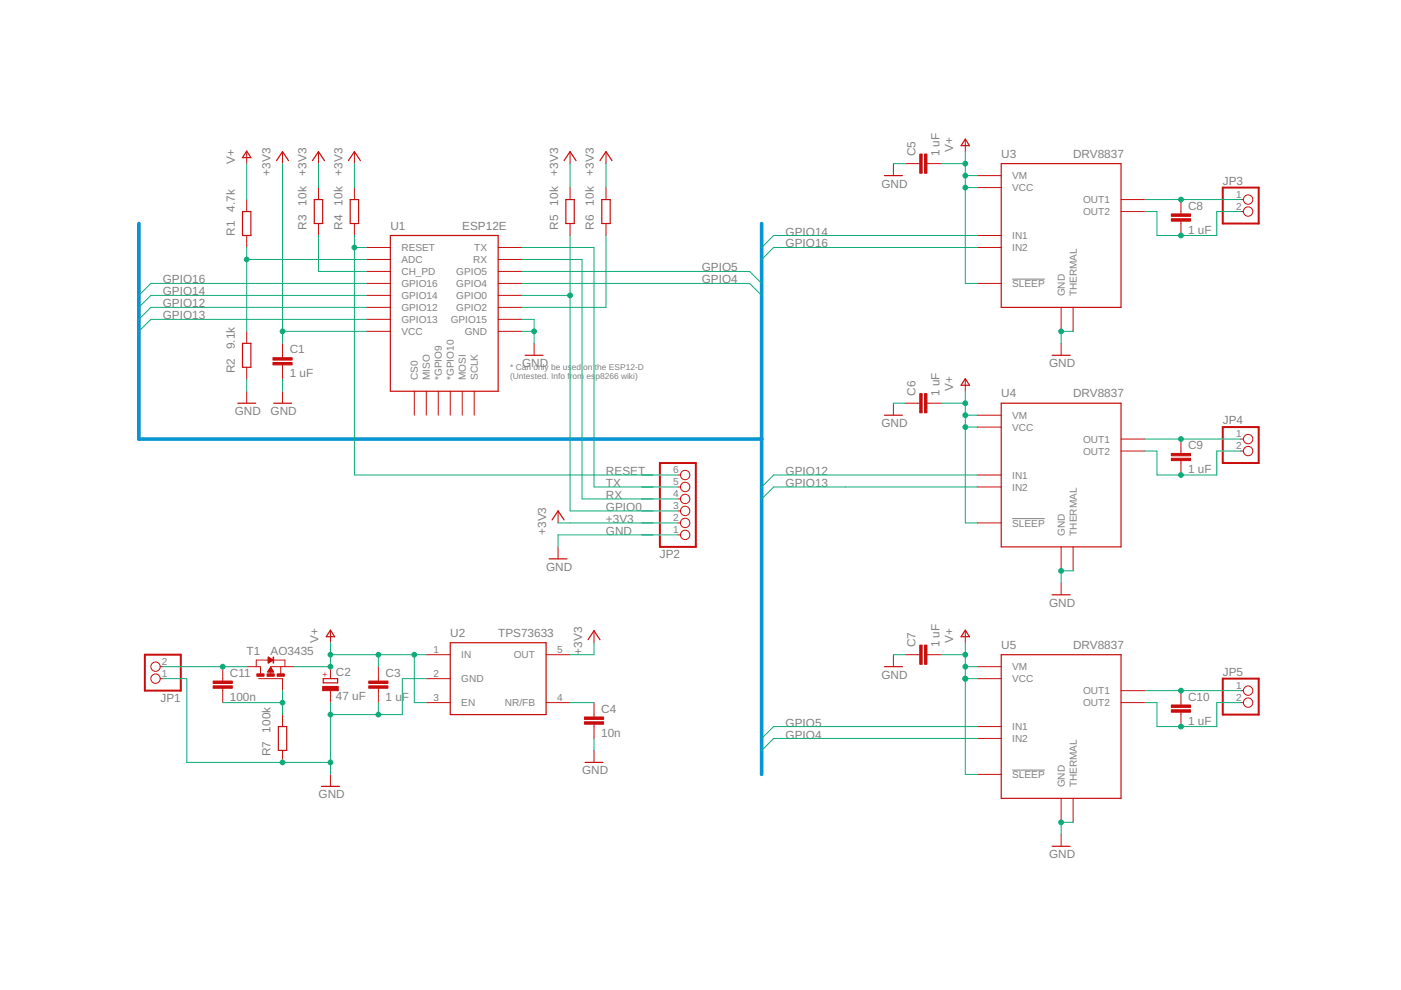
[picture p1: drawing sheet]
<svg xmlns="http://www.w3.org/2000/svg" width="297mm" height="210mm" viewBox="0 0 297 210" stroke-linecap="round" stroke-linejoin="round" font-family="sans-serif">
<path d="M214.6 59.2h6.9M214.6 110h6.9M214.6 163.3h6.9" fill="none" stroke="#808080" stroke-width=".21"/>
<g fill="none" stroke="#c90d0c" stroke-width=".21">
<path d="M52.3 32.2v2.5M59.9 32.2v2.5M67.5 32.2v2.5M67.5 39.8v2.5M75.1 32.2v2.5M75.1 39.8v2.5M120.9 32.2v2.5M120.9 39.8v2.5M128.5 32.2v2.5M128.5 39.8v2.5M189.4 34.7v2.5M192 34.7h3"/>
<path d="M196.5 34.7h3.1M204.7 29.6v2.6M207.2 37.2h5.1M207.2 39.8h5.1M52.3 42.3v2.6M52.3 49.9v2.6M67.5 47.4v2.5M75.1 47.4v2.5M77.7 52.5h5.1M77.7 55h5.1M77.7 57.6h5.1M105.6 52.5h5.1"/>
<path d="M105.6 55h5.1M105.6 57.6h5.1M120.9 47.4v2.5M128.5 47.4v2.5M207.2 49.9h5.1M207.2 52.5h5.1M237.7 44.9h5.1M237.7 42.3h5.1M250.4 42.3v3.1M250.4 46.9v3M263.1 44.9h.5M263.1 42.3h.5"/>
<path d="M52.3 70.3v2.5M52.3 77.9v2.5M59.9 72.8v3M59.9 77.4v3M77.7 60.1h5.1M77.7 62.6h5.1M77.7 65.2h5.1M77.7 67.7h5.1M77.7 70.3h5.1M105.6 60.1h5.1M105.6 62.6h5.1M105.6 65.2h5.1"/>
<path d="M105.6 67.7h5.1M105.6 70.3h5.1M113.2 72.8v2.5M207.2 60.1h5.1M225 65.2v5.1M225 72.8v2.5M227.5 65.2v5.1M52.3 83v2.5M59.9 83v2.5M87.8 83v5M90.4 83v5M92.9 83v5"/>
<path d="M95.5 83v5M98 83v5M100.5 83v5M189.4 85.5v2.5M192 85.5h3M196.5 85.5h3.1M204.7 80.4v2.6M207.2 88h5.1M207.2 90.6h5.1M237.7 95.6h5.1M237.7 93.1h5.1M250.4 93.1v3"/>
<path d="M250.4 97.7v3M263.1 95.6h.5M263.1 93.1h.5M118.3 108.3v2.6M118.3 116v2.5M143.7 100.7h.6M143.7 103.3h.6M143.7 110.9h.6M143.7 113.4h.6M143.7 108.3h.6M143.7 105.8h.6M207.2 100.7h5.1"/>
<path d="M207.2 103.3h5.1M207.2 110.9h5.1M225 116v5M227.5 116v5M56.9 140h.9M56.9 139.8h.8M56.9 139.8h.7M56.9 139.7h.6M56.9 139.6h.5M56.9 139.6h.4M56.9 139.5h.3M56.9 139.4h.1"/>
<path d="M57.8 139.9l-3.5 .1v1.4M57.9 140h2.5v1.4M57.9 140l-1 .6M57.9 140l-1-.7v1.3M70.1 133.7v2.6M90.4 138.8h5.1M115.8 138.8h5.1M125.9 133.7v2.6M189.4 138.8v2.6M192 138.8h3M196.5 138.8h3.1M204.7 133.7v2.6"/>
<path d="M225 123.6v2.5M34 141.4h.5M34 143.9h.5M47.2 141.4v3M47.2 145.9v3.1M52.3 141.4h2.9v1.5M54.8 143.9h5.1v2.5M56.8 142.4h1.2M56.8 142.4h1.1M56.9 142.3h1M56.9 140.5h.1M56.9 140.4h.2"/>
<path d="M56.9 140.3h.4M56.9 140.3h.5M56.9 140.2h.6M56.9 140.1h.7M56.9 140.1h.8M56.9 142.2h.9M57 142.1h.8M57 142h.7M57.1 141.9h.6M57.1 141.9h.5M57.2 141.8h.4M57.2 141.7h.3"/>
<path d="M57.3 141.7h.2M57.3 141.6h.1M57.3 141.5h.1M57.4 141.5l.6 1h-1.3zM59.5 141.4v1.5M59.9 151.5v2.6M59.9 159.1v2.5M62.4 141.4h-5v1.6M70.1 141.4v2.5M70.1 146.4v2.6M80.2 141.4v3M80.2 145.9v3.1"/>
<path d="M90.4 143.9h5.1M90.4 149h5.1M115.8 149h5.1M125.9 149v3M125.9 153.5v3.1M125.9 159.1v2.5M207.2 141.4h5.1M207.2 143.9h5.1M207.2 154.1h5.1M207.2 156.6h5.1M237.7 149h5.1M237.7 146.4h5.1"/>
<path d="M250.4 146.4v3.1M250.4 151v3.1M263.1 149h.5M263.1 146.4h.5M70.1 164.2v2.5M207.2 164.2h5.1M225 169.3v5M225 176.9v2.5M227.5 169.3v5"/>
<circle cx="264.6" cy="42.3" r=".99"/>
<circle cx="264.6" cy="44.9" r=".99"/>
<circle cx="264.6" cy="95.6" r=".99"/>
<circle cx="264.6" cy="93.1" r=".99"/>
<circle cx="145.3" cy="110.9" r=".99"/>
<circle cx="145.3" cy="113.4" r=".99"/>
<circle cx="145.3" cy="105.8" r=".99"/>
<circle cx="145.3" cy="103.3" r=".99"/>
<circle cx="145.3" cy="100.7" r=".99"/>
<circle cx="145.3" cy="108.3" r=".99"/>
<circle cx="33" cy="143.9" r=".99"/>
<circle cx="33" cy="141.4" r=".99"/>
<circle cx="264.6" cy="146.4" r=".99"/>
<circle cx="264.6" cy="149" r=".99"/>
</g>
<g fill="none" stroke="#c90d0c" stroke-width=".25">
<path d="M52.3 32l.9 1.4h-1.8zM58.6 34.1l1.3-1.9 1.3 1.9M66.3 34.1l1.2-1.9 1.3 1.9M73.9 34.1l1.2-1.9 1.3 1.9M119.6 34.1l1.3-1.9 1.2 1.9M127.2 34.1l1.3-1.9 1.3 1.9M187.5 37.2h3.8M204.7 29.5l.8 1.4h-1.7zM212.3 34.7h25.4v30.5h-25.4zM51.4 44.9h1.8v5h-1.8zM66.6 42.3h1.8v5.1h-1.8zM74.3 42.3h1.7v5.1h-1.7z"/>
<path d="M82.8 49.9h22.8v33.1h-22.8zM120 42.3h1.8v5.1h-1.8zM127.6 42.3h1.8v5.1h-1.8zM51.4 72.8h1.8v5.1h-1.8zM111.3 75.3h3.8M223.1 75.3h3.8M50.4 85.5h3.8M58 85.5h3.8M187.5 88h3.8M204.7 80.3l.8 1.4h-1.7zM212.3 85.5h25.4v30.5h-25.4zM116.4 118.5h3.8"/>
<path d="M117.1 110.2l1.2-1.9 1.3 1.9M70.1 133.6l.9 1.4h-1.8zM95.5 136.3h20.3v15.2h-20.3zM124.7 135.6l1.2-1.9 1.3 1.9M204.7 133.6l.8 1.4h-1.7zM212.3 138.8h25.4v30.5h-25.4zM223.1 126.1h3.8M59 154.1h1.8v5h-1.8zM68.5 143.9h3.1v.9h-3.1zM187.5 141.4h3.8M68.2 166.7h3.8M124 161.6h3.8"/>
<path d="M223.1 179.4h3.8"/>
</g>
<path d="M259.2 39.8h7.7v7.6h-7.7zM139.9 98.2h7.6v17.8h-7.6zM259.2 90.6h7.7v7.6h-7.7zM30.7 138.8h7.6v7.6h-7.6zM259.2 143.9h7.7v7.6h-7.7z" fill="none" stroke="#c90d0c" stroke-width=".42"/>
<g fill="#c90d0c" stroke="#c90d0c" stroke-width=".21">
<path d="M68.4 145.5h3.3v.9h-3.3z"/>
<path d="M57.9 76.9h4v.5h-4z"/>
<path d="M57.9 75.8h4v.5h-4z"/>
<path d="M196 32.7h.5v4h-.5z"/>
<path d="M195 32.7h.5v4h-.5z"/>
<path d="M196 83.5h.5v4h-.5z"/>
<path d="M195 83.5h.5v4h-.5z"/>
<path d="M196 136.8h.5v4h-.5z"/>
<path d="M195 136.8h.5v4h-.5z"/>
<path d="M248.3 46.4h4.1v.5h-4.1z"/>
<path d="M248.3 45.4h4.1v.5h-4.1z"/>
<path d="M248.3 97.2h4.1v.5h-4.1z"/>
<path d="M248.3 96.1h4.1v.5h-4.1z"/>
<path d="M248.3 150.5h4.1v.5h-4.1z"/>
<path d="M248.3 149.5h4.1v.5h-4.1z"/>
<path d="M78.2 145.4h4.1v.5h-4.1z"/>
<path d="M78.2 144.4h4.1v.5h-4.1z"/>
<path d="M123.9 153h4.1v.5h-4.1z"/>
<path d="M123.9 152h4.1v.5h-4.1z"/>
<path d="M54.5 142.9h1.5v.5h-1.5z"/>
<path d="M56.6 142.9h1.5v.5h-1.5z"/>
<path d="M58.8 142.9h1.5v.5h-1.5z"/>
<path d="M57.9 139.3h.1v1.3h-.1z"/>
<path d="M45.2 145.4h4.1v.5h-4.1z"/>
<path d="M45.2 144.4h4.1v.5h-4.1z"/>
</g>
<path d="M29.4 47.4v45.7h132.1M161.5 47.4v116.8" fill="none" stroke="#0696d7" stroke-width=".76"/>
<g fill="none" stroke="#0dab76" stroke-width=".21">
<path d="M52.3 34.7v7.6M59.9 34.7v38.1M67.5 34.7v5.1M75.1 34.7v5.1M120.9 34.7v5.1M128.5 34.7v5.1M189.4 34.7h2.6M199.6 34.7h5.1M204.7 32.2v27.9h2.5M204.7 39.8h2.5M204.7 37.2h2.5M52.3 52.5v17.8"/>
<path d="M52.3 55h25.4M67.5 49.9v7.7h10.2M75.1 52.5h2.6M75.1 49.9v50.8h68.6M110.7 52.5h15.2v50.8h17.8M110.7 55h12.7v50.8h20.3M110.7 57.6h48.2l2.6 2.5M120.9 49.9v58.4h22.8M128.5 49.9v15.3h-17.8M207.2 52.5h-43.2l-2.5 2.5M207.2 49.9h-43.2l-2.5 2.6M242.8 42.3h20.3"/>
<path d="M242.8 44.9h2.5v5h12.7v-5h5.1M59.9 70.3h17.8M77.7 67.7h-45.7l-2.6 2.6M77.7 65.2h-45.7l-2.6 2.5M77.7 62.6h-45.7l-2.6 2.6M77.7 60.1h-45.7l-2.6 2.5M110.7 70.3h2.5M110.7 67.7h2.5v5.1M110.7 62.6h10.2M110.7 60.1h48.2l2.6 2.5M227.5 70.3h-2.5v2.5M52.3 80.4v2.6"/>
<path d="M59.9 80.4v2.6M189.4 85.5h2.6M199.6 85.5h5.1M204.7 83v27.9h2.5M204.7 88h2.5M204.7 90.6h2.5M242.8 95.6h2.5v5.1h12.7v-5.1h5.1M242.8 93.1h20.3M118.3 110.9h25.4M143.7 113.4h-25.4v2.6M207.2 103.3h-43.2l-2.5 2.5M207.2 100.7h-43.2l-2.5 2.6"/>
<path d="M70.1 138.8h20.3M70.1 136.3v5.1h-7.7M80.2 138.8v2.6M87.8 138.8v10.2h2.6M125.9 136.3v2.5h-5M189.4 138.8h2.6M199.6 138.8h5.1M204.7 136.3v27.9h2.5M227.5 121h-2.5v2.6M34.5 143.9h5.1v17.7h30.5M34.5 141.4h17.8M47.2 149h12.7"/>
<path d="M59.9 146.4v5.1M70.1 149v15.2M80.2 149v2.5M90.4 143.9h-5.1v7.6h-15.2M120.9 149h5M125.9 156.6v2.5M204.7 143.9h2.5M204.7 141.4h2.5M207.2 154.1h-43.2l-2.5 2.5M207.2 156.6h-43.2l-2.5 2.5M242.8 149h2.5v5.1h12.7v-5.1h5.1M242.8 146.4h20.3"/>
<path d="M227.5 174.3h-2.5v2.6"/>
</g>
<g fill="#0dab76" stroke="#0dab76" stroke-width=".21">
<circle cx="225" cy="174.3" r=".51"/>
<circle cx="225" cy="121" r=".51"/>
<circle cx="225" cy="70.3" r=".51"/>
<circle cx="113.2" cy="70.3" r=".51"/>
<circle cx="80.2" cy="151.5" r=".51"/>
<circle cx="70.1" cy="151.5" r=".51"/>
<circle cx="70.1" cy="161.6" r=".51"/>
<circle cx="59.9" cy="161.6" r=".51"/>
<circle cx="120.9" cy="62.6" r=".51"/>
<circle cx="75.1" cy="52.5" r=".51"/>
<circle cx="250.4" cy="42.3" r=".51"/>
<circle cx="250.4" cy="49.9" r=".51"/>
<circle cx="250.4" cy="93.1" r=".51"/>
<circle cx="250.4" cy="100.7" r=".51"/>
<circle cx="250.4" cy="146.4" r=".51"/>
<circle cx="250.4" cy="154.1" r=".51"/>
<circle cx="52.3" cy="55" r=".51"/>
<circle cx="59.9" cy="70.3" r=".51"/>
<circle cx="204.7" cy="37.2" r=".51"/>
<circle cx="204.7" cy="39.8" r=".51"/>
<circle cx="204.7" cy="34.7" r=".51"/>
<circle cx="204.7" cy="88" r=".51"/>
<circle cx="204.7" cy="90.6" r=".51"/>
<circle cx="204.7" cy="85.5" r=".51"/>
<circle cx="204.7" cy="141.4" r=".51"/>
<circle cx="204.7" cy="143.9" r=".51"/>
<circle cx="204.7" cy="138.8" r=".51"/>
<circle cx="70.1" cy="141.4" r=".51"/>
<circle cx="70.1" cy="138.8" r=".51"/>
<circle cx="80.2" cy="138.8" r=".51"/>
<circle cx="87.8" cy="138.8" r=".51"/>
<circle cx="47.2" cy="141.4" r=".51"/>
<circle cx="59.9" cy="149" r=".51"/>
</g>
<g font-size="2.5" fill="#808080">
<text x="49.8" y="34.7" transform="rotate(-90 49.8 34.7)">V+</text>
<text x="194.1" y="33.2" transform="rotate(-90 194.1 33.2)">C5</text>
<text x="199.2" y="33.2" transform="rotate(-90 199.2 33.2)">1 uF</text>
<text x="202.1" y="32.2" transform="rotate(-90 202.1 32.2)">V+</text>
<text x="212.3" y="33.4">U3</text>
<text x="227.5" y="33.4">DRV8837</text>
<text x="57.4" y="37.2" transform="rotate(-90 57.4 37.2)">+3V3</text>
<text x="65" y="37.2" transform="rotate(-90 65 37.2)">+3V3</text>
<text x="72.6" y="37.2" transform="rotate(-90 72.6 37.2)">+3V3</text>
<text x="118.3" y="37.2" transform="rotate(-90 118.3 37.2)">+3V3</text>
<text x="125.9" y="37.2" transform="rotate(-90 125.9 37.2)">+3V3</text>
<text x="186.9" y="39.8">GND</text>
<text x="259.3" y="39.1">JP3</text>
<text x="49.8" y="44.9" transform="rotate(-90 49.8 44.9)">4.7k</text>
<text x="65" y="43.6" transform="rotate(-90 65 43.6)">10k</text>
<text x="72.6" y="43.6" transform="rotate(-90 72.6 43.6)">10k</text>
<text x="118.3" y="43.6" transform="rotate(-90 118.3 43.6)">10k</text>
<text x="125.9" y="43.6" transform="rotate(-90 125.9 43.6)">10k</text>
<text x="251.9" y="44.5">C8</text>
<text x="49.8" y="49.9" transform="rotate(-90 49.8 49.9)">R1</text>
<text x="65" y="48.7" transform="rotate(-90 65 48.7)">R3</text>
<text x="72.6" y="48.7" transform="rotate(-90 72.6 48.7)">R4</text>
<text x="82.8" y="48.7">U1</text>
<text x="98" y="48.7">ESP12E</text>
<text x="118.3" y="48.7" transform="rotate(-90 118.3 48.7)">R5</text>
<text x="125.9" y="48.7" transform="rotate(-90 125.9 48.7)">R6</text>
<text x="166.6" y="52.5">GPIO16</text>
<text x="166.6" y="49.9">GPIO14</text>
<text x="251.9" y="49.6">1 uF</text>
<text x="148.8" y="57.6">GPIO5</text>
<text x="34.5" y="60.1">GPIO16</text>
<text x="34.5" y="62.6">GPIO14</text>
<text x="34.5" y="65.2">GPIO12</text>
<text x="148.8" y="60.1">GPIO4</text>
<text x="34.5" y="67.7">GPIO13</text>
<text x="49.8" y="74.1" transform="rotate(-90 49.8 74.1)">9.1k</text>
<text x="61.4" y="74.9">C1</text>
<text x="110.7" y="77.9">GND</text>
<text x="222.4" y="77.9">GND</text>
<text x="49.8" y="79.1" transform="rotate(-90 49.8 79.1)">R2</text>
<text x="61.4" y="80">1 uF</text>
<text x="194.1" y="84" transform="rotate(-90 194.1 84)">C6</text>
<text x="199.2" y="84" transform="rotate(-90 199.2 84)">1 uF</text>
<text x="202.1" y="82.9" transform="rotate(-90 202.1 82.9)">V+</text>
<text x="49.8" y="88">GND</text>
<text x="57.4" y="88">GND</text>
<text x="212.3" y="84.2">U4</text>
<text x="227.5" y="84.2">DRV8837</text>
<text x="259.3" y="89.9">JP4</text>
<text x="186.9" y="90.6">GND</text>
<text x="251.9" y="95.3">C9</text>
<text x="128.5" y="100.7">RESET</text>
<text x="166.6" y="100.7">GPIO12</text>
<text x="251.9" y="100.3">1 uF</text>
<text x="128.5" y="103.3">TX</text>
<text x="128.5" y="105.8">RX</text>
<text x="166.6" y="103.3">GPIO13</text>
<text x="115.8" y="113.4" transform="rotate(-90 115.8 113.4)">+3V3</text>
<text x="128.5" y="113.4">GND</text>
<text x="128.5" y="108.3">GPIO0</text>
<text x="128.5" y="110.9">+3V3</text>
<text x="139.9" y="118.4">JP2</text>
<text x="115.8" y="121">GND</text>
<text x="222.4" y="128.6">GND</text>
<text x="67.5" y="136.3" transform="rotate(-90 67.5 136.3)">V+</text>
<text x="95.5" y="135">U2</text>
<text x="105.6" y="135">TPS73633</text>
<text x="194.1" y="137.3" transform="rotate(-90 194.1 137.3)">C7</text>
<text x="199.2" y="137.3" transform="rotate(-90 199.2 137.3)">1 uF</text>
<text x="202.1" y="136.3" transform="rotate(-90 202.1 136.3)">V+</text>
<text x="212.3" y="137.5">U5</text>
<text x="227.5" y="137.5">DRV8837</text>
<text x="48.7" y="143.5">C11</text>
<text x="52.3" y="138.8">T1</text>
<text x="57.4" y="138.8">AO3435</text>
<text x="71.2" y="143.4">C2</text>
<text x="81.8" y="143.5">C3</text>
<text x="123.4" y="138.8" transform="rotate(-90 123.4 138.8)">+3V3</text>
<text x="186.9" y="143.9">GND</text>
<text x="259.3" y="143.2">JP5</text>
<text x="34" y="148.8">JP1</text>
<text x="48.7" y="148.6">100n</text>
<text x="71.2" y="148.5">47 uF</text>
<text x="81.8" y="148.6">1 uF</text>
<text x="251.9" y="148.6">C10</text>
<text x="57.4" y="155.3" transform="rotate(-90 57.4 155.3)">100k</text>
<text x="127.5" y="151.1">C4</text>
<text x="166.6" y="154">GPIO5</text>
<text x="251.9" y="153.7">1 uF</text>
<text x="57.4" y="160.4" transform="rotate(-90 57.4 160.4)">R7</text>
<text x="127.5" y="156.2">10n</text>
<text x="166.6" y="156.6">GPIO4</text>
<text x="123.4" y="164.2">GND</text>
<text x="67.5" y="169.3">GND</text>
<text x="222.4" y="182">GND</text>
</g>
<g font-size="2.1" fill="#808080">
<text x="214.6" y="38">VM</text>
<text x="214.6" y="40.5">VCC</text>
<text x="262.1" y="42">1</text>
<text x="229.6" y="45.6">OUT2</text>
<text x="229.6" y="43.1">OUT1</text>
<text x="262.1" y="44.5">2</text>
<text x="85.1" y="53.2">RESET</text>
<text x="100.6" y="53.2">TX</text>
<text x="214.6" y="50.7">IN1</text>
<text x="214.6" y="53.2">IN2</text>
<text x="85.1" y="55.8">ADC</text>
<text x="85.1" y="58.3">CH_PD</text>
<text x="96.7" y="58.3">GPIO5</text>
<text x="100.3" y="55.8">RX</text>
<text x="85.1" y="60.9">GPIO16</text>
<text x="85.1" y="63.4">GPIO14</text>
<text x="85.1" y="65.9">GPIO12</text>
<text x="96.7" y="65.9">GPIO2</text>
<text x="96.7" y="63.4">GPIO0</text>
<text x="96.7" y="60.9">GPIO4</text>
<text x="214.6" y="60.9">SLEEP</text>
<text x="225.7" y="62.8" transform="rotate(-90 225.7 62.8)">GND</text>
<text x="228.3" y="62.8" transform="rotate(-90 228.3 62.8)">THERMAL</text>
<text x="85.1" y="68.5">GPIO13</text>
<text x="85.1" y="71">VCC</text>
<text x="95.6" y="68.5">GPIO15</text>
<text x="98.5" y="71">GND</text>
<text x="88.6" y="80.6" transform="rotate(-90 88.6 80.6)">CS0</text>
<text x="91.1" y="80.6" transform="rotate(-90 91.1 80.6)">MISO</text>
<text x="93.7" y="80.6" transform="rotate(-90 93.7 80.6)">*GPIO9</text>
<text x="96.2" y="80.6" transform="rotate(-90 96.2 80.6)">*GPIO10</text>
<text x="98.8" y="80.6" transform="rotate(-90 98.8 80.6)">MOSI</text>
<text x="101.3" y="80.6" transform="rotate(-90 101.3 80.6)">SCLK</text>
<text x="214.6" y="88.8">VM</text>
<text x="214.6" y="91.3">VCC</text>
<text x="229.6" y="93.9">OUT1</text>
<text x="262.1" y="92.7">1</text>
<text x="262.1" y="95.3">2</text>
<text x="142.7" y="100.4">6</text>
<text x="214.6" y="101.5">IN1</text>
<text x="229.6" y="96.4">OUT2</text>
<text x="142.7" y="108">3</text>
<text x="142.7" y="105.4">4</text>
<text x="142.7" y="102.9">5</text>
<text x="214.6" y="104">IN2</text>
<text x="142.7" y="113.1">1</text>
<text x="142.7" y="110.5">2</text>
<text x="214.6" y="111.6">SLEEP</text>
<text x="225.7" y="113.6" transform="rotate(-90 225.7 113.6)">GND</text>
<text x="228.3" y="113.6" transform="rotate(-90 228.3 113.6)">THERMAL</text>
<text x="34.3" y="143.5">1</text>
<text x="34.3" y="141">2</text>
<text x="91.9" y="138.5">1</text>
<text x="91.9" y="143.5">2</text>
<text x="97.8" y="139.6">IN</text>
<text x="108.9" y="139.6">OUT</text>
<text x="118.1" y="138.5">5</text>
<text x="214.6" y="142.1">VM</text>
<text x="91.9" y="148.6">3</text>
<text x="97.8" y="144.6">GND</text>
<text x="97.8" y="149.7">EN</text>
<text x="107" y="149.7">NR/FB</text>
<text x="118.1" y="148.6">4</text>
<text x="214.6" y="144.6">VCC</text>
<text x="229.6" y="149.7">OUT2</text>
<text x="229.6" y="147.2">OUT1</text>
<text x="262.1" y="146.1">1</text>
<text x="262.1" y="148.6">2</text>
<text x="214.6" y="154.8">IN1</text>
<text x="214.6" y="157.3">IN2</text>
<text x="214.6" y="165">SLEEP</text>
<text x="225.7" y="166.9" transform="rotate(-90 225.7 166.9)">GND</text>
<text x="228.3" y="166.9" transform="rotate(-90 228.3 166.9)">THERMAL</text>
</g>
<g font-size="1.8" fill="#808080">
<text x="108.2" y="78.5">* Can only be us</text>
<text x="108.2" y="80.4">(Untested. Info fr</text>
<text x="121.2" y="78.5">ed</text>
<text x="121.4" y="80.4">om</text>
<text x="123.7" y="78.5">on</text>
<text x="124.4" y="80.4">es</text>
<text x="126.1" y="78.5">the ESP12-D</text>
<text x="126.2" y="80.4">p8266 wiki)</text>
</g>
<text font-size="1.8" fill="#c90d0c" x="69.5" y="143.5" transform="rotate(-90 69.5 143.5)">+</text>
</svg>
